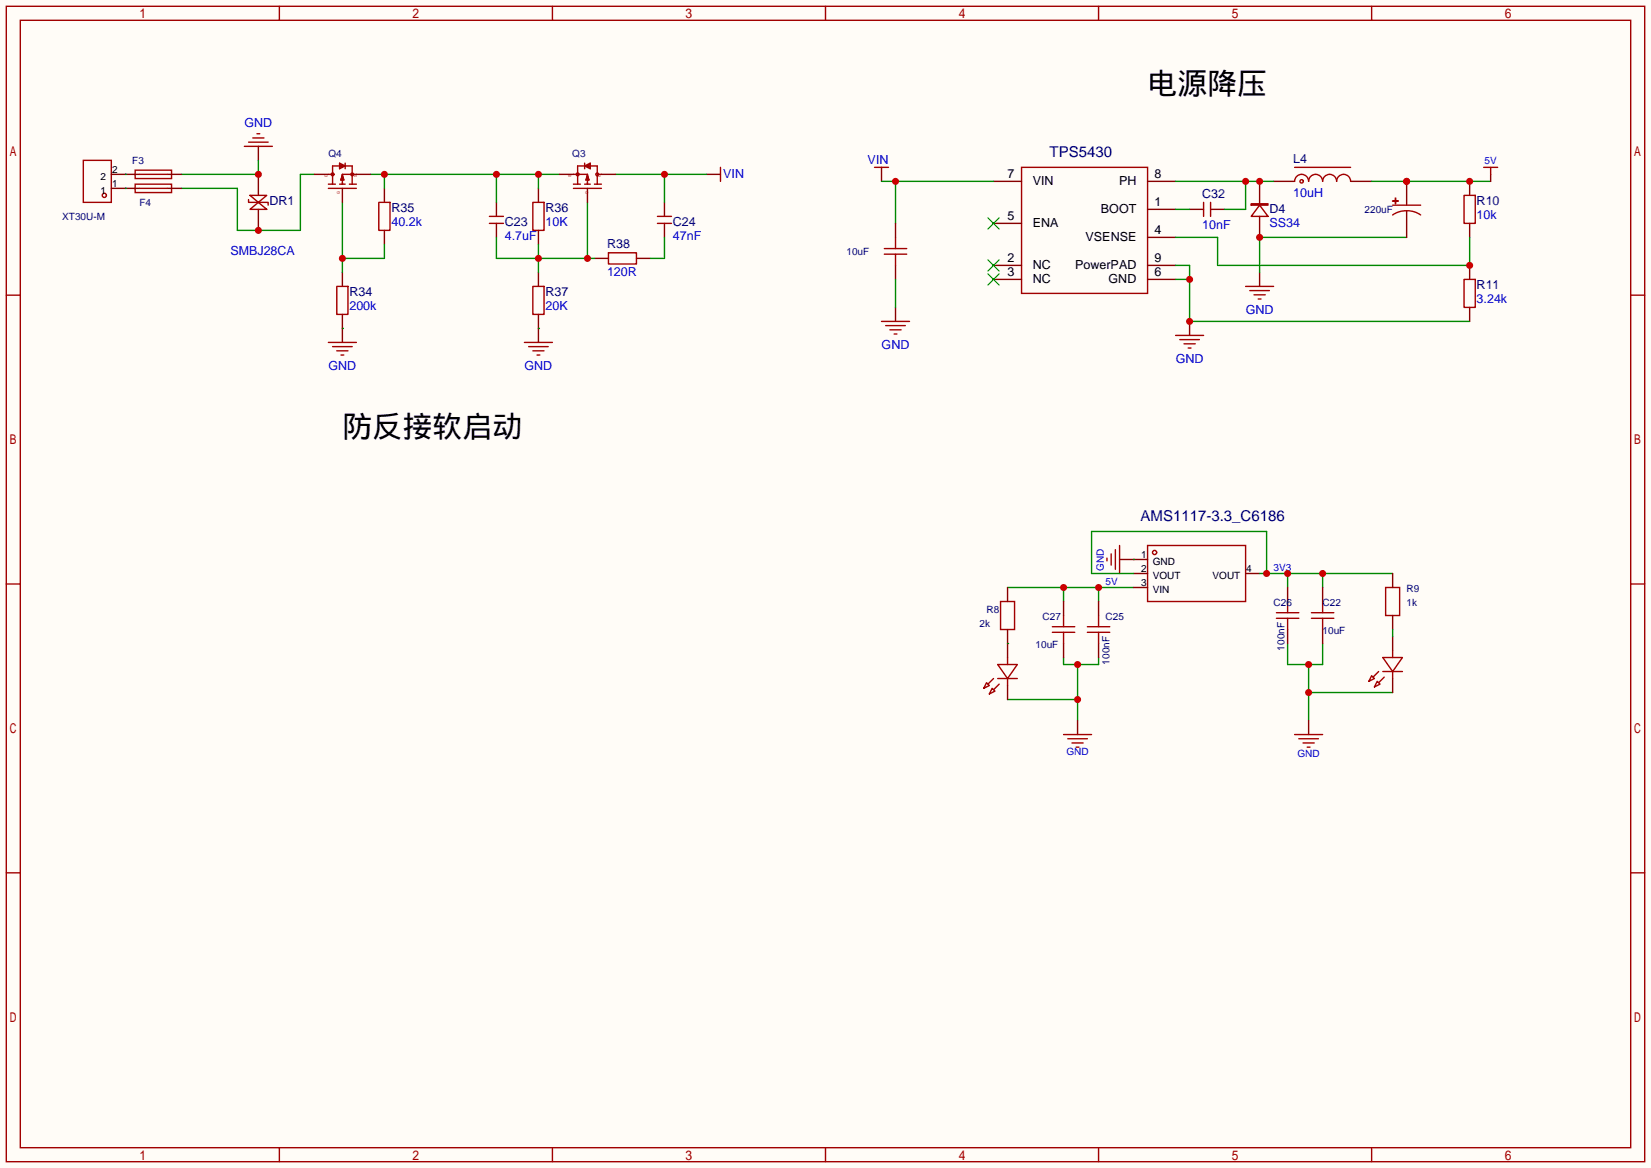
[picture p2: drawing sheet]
<svg xmlns="http://www.w3.org/2000/svg" width="299mm" height="212mm" viewBox="0 0 299 212" stroke-linecap="round" stroke-linejoin="round" font-family="sans-serif">
<path d="M0 0h299.5v211.8h-299.5z" fill="#fffcf7"/>
<g fill="none" stroke="#a10000" stroke-width=".25">
<path d="M1.1 1.1h297.2v209.6h-297.2zM3.7 3.7h292.1v204.5h-292.1zM50.7 1.1v2.6M100.2 1.1v2.6M149.7 1.1v2.6M199.3 1.1v2.6M248.8 1.1v2.6M44.3 26.5h5.1M45.1 36.2v.5h3.5v.5M45.1 25.8h3.5M45.3 38l1.6-1.3 1.5 1.3zM45.3 35.4h3.1l-1.5 1.3z"/>
<path d="M45.8 25h2.1M46.6 24.3h.5M130.7 30.4v2.5M158.6 30.4h2.6M1.1 53.5h2.6M159.9 58.3h5.1M160.7 59.1h3.5M161.4 59.8h2M225.9 51.9h5.1M226.7 52.7h3.6M227.5 53.5h2M228.2 54.2h.5"/>
<path d="M295.8 53.5h2.5M59.6 62.1h5M60.3 62.9h3.6M61.1 63.6h2M61.8 64.4h.6M95.1 62.1h5.1M95.9 62.9h3.5M96.6 63.6h2.1M97.4 64.4h.5M162.2 60.6h.5M213.2 60.8h5.1M214 61.6h3.6"/>
<path d="M214.8 62.4h2M215.5 63.1h.5M1.1 105.9h2.6M295.8 105.9h2.5M1.1 158.3h2.6M295.8 158.3h2.5M50.7 208.2v2.5M100.2 208.2v2.5M149.7 208.2v2.5M199.3 208.2v2.5M248.8 208.2v2.5"/>
</g>
<path d="M46.9 26.5v2.6M46.9 31.6v3.8M46.9 38v3.8M128.1 31.6h2.6M159.9 30.4v2.5M62.1 59.6v2.5M97.7 59.6v2.5M162.4 55.8v2.5M215.8 58.3v2.5M228.5 49.4v2.5" fill="none" stroke="#870000" stroke-width=".25"/>
<path d="M182.8 106.6h22.8M192.9 106.6v2.5M199.3 106.6v2.5" fill="none" stroke="#008700" stroke-width=".25"/>
<g fill="#c00">
<circle cx="199.3" cy="106.6" r=".63"/>
<circle cx="192.9" cy="106.6" r=".63"/>
</g>
<path d="M69.7 34.2v2.5M62.1 49.4v2.5M62.1 57v2.6M69.7 41.8v2.5M203.1 101.5h5.1M205.6 104h2.6M205.6 106.6h2.6M225.9 104h2.6" fill="none" stroke="#870000" stroke-width=".25"/>
<g fill="none" stroke="#a10000" stroke-width=".25">
<path d="M68.7 36.7h2v5.1h-2zM61.1 51.9h2v5.1h-2zM202.3 99.7v3.6M203.1 98.9v5.1M208.2 98.9h17.7v10.2h-17.7zM200.8 101.2v.5M201.5 100.5v2"/>
<circle cx="209.4" cy="100.2" r=".38"/>
</g>
<path d="M192.9 119.3v1.2h6.4v-1.2M205.6 101.5h.1M182.8 126.9h12.7M195.5 120.5v10.2" fill="none" stroke="#008700" stroke-width=".25"/>
<g fill="#c00">
<circle cx="195.5" cy="126.9" r=".63"/>
<circle cx="195.5" cy="120.5" r=".63"/>
</g>
<path d="M205.6 104h-7.6v-7.6h31.7v7.6M228.5 104h24.1M233.6 104v2.6M239.9 104v2.6" fill="none" stroke="#008700" stroke-width=".25"/>
<g fill="#c00">
<circle cx="233.6" cy="104" r=".63"/>
<circle cx="239.9" cy="104" r=".63"/>
<circle cx="229.7" cy="104" r=".63"/>
</g>
<path d="M233.6 116.7v3.8h6.3v-3.8M237.4 120.5v10.2M237.4 125.6h15.2" fill="none" stroke="#008700" stroke-width=".25"/>
<g fill="#c00">
<circle cx="237.4" cy="125.6" r=".63"/>
<circle cx="237.4" cy="120.5" r=".63"/>
</g>
<g fill="none" stroke="#870000" stroke-width=".25">
<path d="M90 36.7v2.5M97.7 34.2v2.5M120.5 36.7v2.5M180.2 32.9h5.1M208.2 32.9h5M208.2 38h5M215.8 38h2.5M219.6 38h2.5M228.5 32.9v4.1M228.5 39.2v3.9M231 32.9h3.8M245 32.9h3.8"/>
<path d="M266.6 32.9v2.5M90 40.5v2.6M97.7 41.8v2.5M97.7 49.4v2.5M97.7 57v2.6M107.8 46.9h2.6M115.4 46.9h2.6M120.5 40.5v2.6M180.2 40.5h5.1M180.2 48.1h5.1M180.2 50.7h5.1M208.2 43.1h5"/>
<path d="M208.2 48.1h5M208.2 50.7h5M266.6 40.5v2.6M266.6 48.1v2.6M266.6 55.8v2.5M195.5 130.7v2.5M237.4 130.7v2.5"/>
</g>
<g fill="none" stroke="#a10000" stroke-width=".25">
<path d="M88.8 39.2h2.5M96.6 36.7h2.1v5.1h-2.1zM119.3 39.2h2.5M185.3 30.4h22.9v22.8h-22.9zM218.3 36.7v2.5M219.6 36.7v2.5M226.9 37h3.1v.2h-3.1zM228.5 37.2l1.5 2h-3.1zM234.8 32.9a1.27 1.27 0 0 1 1.3-1.3 1.27 1.27 0 0 1 1.3 1.3 1.27 1.27 0 0 1 1.2-1.3 1.27 1.27 0 0 1 1.3 1.3 1.27 1.27 0 0 1 1.3-1.3 1.27 1.27 0 0 1 1.2 1.3 1.27 1.27 0 0 1 1.3-1.3 1.27 1.27 0 0 1 1.3 1.3M234.8 30.4h10.2M236.4 32.8a.31 .31 0 0 0-.5-.1 .31 .31 0 0 0 .1 .5 .31 .31 0 0 0 .4-.3M265.6 35.4h2v5.1h-2z"/>
<path d="M88.8 40.5h2.5M96.6 51.9h2.1v5.1h-2.1zM110.4 45.8h5v2.1h-5zM119.3 40.5h2.5M265.6 50.7h2v5.1h-2zM192.9 133.2h5.1M193.7 134h3.5M194.4 134.7h2.1M195.2 135.5h.5M234.8 133.2h5.1M235.6 134h3.5M236.3 134.7h2.1"/>
<path d="M237.1 135.5h.5"/>
</g>
<path d="M179.2 39.5l2 2M181.2 39.5l-2 2M179.2 47.1l2 2M179.2 49.7l2 2M181.2 47.1l-2 2M181.2 49.7l-2 2" fill="none" stroke="#3c3" stroke-width=".25"/>
<path d="M46.9 29.1v2.5h-14" fill="none" stroke="#008700" stroke-width=".25"/>
<circle cx="46.9" cy="31.6" r=".63" fill="#c00"/>
<path d="M159.9 32.9h20.3M162.4 32.9v7.6" fill="none" stroke="#008700" stroke-width=".25"/>
<circle cx="162.4" cy="32.9" r=".63" fill="#c00"/>
<path d="M248.8 32.9h21.6" fill="none" stroke="#008700" stroke-width=".25"/>
<g fill="#c00">
<circle cx="266.6" cy="32.9" r=".63"/>
<circle cx="255.1" cy="32.9" r=".63"/>
</g>
<path d="M111.6 31.6h16.5M120.5 31.6v5.1" fill="none" stroke="#008700" stroke-width=".25"/>
<circle cx="120.5" cy="31.6" r=".63" fill="#c00"/>
<path d="M57 31.6h-2.5v10.2h-11.4v-7.6h-10.2" fill="none" stroke="#008700" stroke-width=".25"/>
<circle cx="46.9" cy="41.8" r=".63" fill="#c00"/>
<path d="M62.1 36.7v12.7M69.7 44.3v2.6h-7.6" fill="none" stroke="#008700" stroke-width=".25"/>
<circle cx="62.1" cy="46.9" r=".63" fill="#c00"/>
<path d="M67.2 31.6h34.3M69.7 31.6v2.6M90 31.6v5.1M97.7 31.6v2.6" fill="none" stroke="#008700" stroke-width=".25"/>
<g fill="#c00">
<circle cx="97.7" cy="31.6" r=".63"/>
<circle cx="90" cy="31.6" r=".63"/>
<circle cx="69.7" cy="31.6" r=".63"/>
</g>
<path d="M213.2 38h2.6M213.2 32.9h17.8M225.9 32.9v5.1h-3.8" fill="none" stroke="#008700" stroke-width=".25"/>
<g fill="#c00">
<circle cx="228.5" cy="32.9" r=".63"/>
<circle cx="225.9" cy="32.9" r=".63"/>
</g>
<path d="M213.2 43.1h7.7v5h45.7v-5" fill="none" stroke="#008700" stroke-width=".25"/>
<circle cx="266.6" cy="48.1" r=".63" fill="#c00"/>
<path d="M213.2 48.1h2.6v10.2h50.8M213.2 50.7h2.6" fill="none" stroke="#008700" stroke-width=".25"/>
<g fill="#c00">
<circle cx="215.8" cy="58.3" r=".63"/>
<circle cx="215.8" cy="50.7" r=".63"/>
</g>
<path d="M255.1 43.1h-26.6v6.3" fill="none" stroke="#008700" stroke-width=".25"/>
<circle cx="228.5" cy="43.1" r=".63" fill="#c00"/>
<path d="M106.6 36.7v10.2M90 43.1v3.8h17.8M97.7 44.3v5.1M120.5 43.1v3.8h-2.5" fill="none" stroke="#008700" stroke-width=".25"/>
<g fill="#c00">
<circle cx="97.7" cy="46.9" r=".63"/>
<circle cx="106.6" cy="46.9" r=".63"/>
</g>
<path d="M22.7 31.6h.1M22.7 34.2h.1M62.1 59.6h.1M97.7 59.6h.1" fill="none" stroke="#008700" stroke-width=".25"/>
<g fill="none" stroke="#a10000" stroke-width=".25">
<path d="M15.1 29.1h5.1v7.6h-5.1zM24.5 30.9h6.6v1.5h-6.6zM24.5 33.4h6.6v1.5h-6.6zM25.3 31.6h5.1M25.3 34.2h5.1M59.6 31.6h.7M59.6 33.4h1.2M59.6 34.2h5M60.3 33.4v-3.3h3.6v3.3M61.6 33.4h1M61.6 29.6l1 .5-1 .5zM61.6 29.8l.5 .3"/>
<path d="M61.8 32.6h.6M61.8 29.8l.3 .3M62.1 31.6h2.5M62.1 31.9v1.5M62.1 31.6l-.3 1M62.1 31.6l.3 1M62.1 31.9l.3 .7M62.1 31.9l-.3 .7M62.1 32.1l-.3 .5M62.1 30.1l-.5 .3M62.1 30.1l-.3 .3M62.6 29.6v1"/>
<path d="M63.4 33.4h1.2M104 31.6h2.6M104 33.4h1.3M104 34.2h5.1M104.8 33.4v-3.3h3.5v3.3M106 33.4h1.1M106 30.1l1.1-.5v1zM106 29.6v1M106.3 32.6h.5M106.6 31.9v1.5M106.6 31.6l.2 1M106.6 31.6l-.3 1"/>
<path d="M106.6 31.9l-.3 .7M106.6 31.9l.2 .7M106.6 32.1l.2 .5M106.6 30.1l.5 .3M106.6 30.1l.2 .3M106.8 29.8l-.2 .3M107.1 29.8l-.5 .3M107.8 33.4h1.3M108.3 31.6h.8M190.9 114.7h4M190.9 113.7h4M192.9 111.6v2.1"/>
<path d="M192.9 114.7v2M197.2 114.7h4.1M197.2 113.7h4.1M199.3 111.6v2.1M199.3 114.7v2M231.5 112.1h4.1M231.5 111.1h4.1M233.6 109.1v2M233.6 112.1v2.1M237.9 112.1h4M237.9 111.1h4M239.9 109.1v2"/>
<path d="M239.9 112.1v2.1"/>
<circle cx="18.9" cy="35.4" r=".38"/>
<circle cx="60.3" cy="31.6" r=".25"/>
<circle cx="63.9" cy="31.6" r=".25"/>
<circle cx="104.8" cy="31.6" r=".25"/>
<circle cx="108.3" cy="31.6" r=".25"/>
</g>
<g fill="none" stroke="#870000" stroke-width=".25">
<path d="M20.2 31.6h5.1M20.2 34.2h5.1M30.4 31.6h2.5M30.4 34.2h2.5M57 31.6h2.6M62.1 34.2v2.5M64.6 31.6h2.6M101.5 31.6h2.5M106.6 34.2v2.5M109.1 31.6h2.5M255.1 32.9v4.3M192.9 109.1v2.5"/>
<path d="M192.9 116.7v2.6M199.3 109.1v2.5M199.3 116.7v2.6M233.6 106.6v2.5M233.6 114.2v2.5M239.9 106.6v2.5M239.9 114.2v2.5"/>
</g>
<circle cx="255.1" cy="32.9" r=".63" fill="#c00"/>
<path d="M255.1 38.2v4.9M270.4 31.6v1.3M162.4 40.5v2.6M162.4 48.1v2.6M182.8 106.6v2.5M182.8 114.2v5.1M252.6 104v2.6M252.6 111.6v2.6M252.6 115.4v2.6M182.8 124.3v2.6M252.6 123.1v2.5" fill="none" stroke="#870000" stroke-width=".25"/>
<g fill="none" stroke="#a10000" stroke-width=".25">
<path d="M252.6 36.4l1 .1zM252.6 39a4.6 4.6 0 0 1 5.1 0M252.6 37.2h5.1M253.1 35.9v1.1zM269.1 30.4h2.6M270.4 30.4v1.2M160.4 46.1h4.1M160.4 45.1h4.1M162.4 43.1v2M162.4 46.1v2M181.5 109.1h2.5v5.1h-2.5zM182.8 119.3v1.2"/>
<path d="M250.8 119.3h3.6l-1.8 2.5zM251.3 106.6h2.6v5h-2.6zM252.6 118v1.3M178.9 123.8l.6 .5-1.1 .5zM180 124.8l.5 .5-1 .6zM180.2 123.1l-1 1M181 120.5h3.5l-1.7 2.6zM181 123.1h3.5M181.2 124.1l-1 1M182.8 123.1v1.2M248.8 122.6l.5 .5-1 .5zM249.8 123.6l.5 .5-1 .5z"/>
<path d="M250.1 121.8l-1.1 1M250.8 121.8h3.6M251.1 122.8l-1 1M252.6 121.8v1.3"/>
</g>
<path d="M162.4 50.7v5.1M182.8 116.7h.1M252.6 114.2v1.2" fill="none" stroke="#008700" stroke-width=".25"/>
<g font-size="5.4">
<text x="208.2" y="17.1">电源降压</text>
<text x="62.1" y="79.3">防反接软启动</text>
</g>
<g font-size="2.7" fill="#000080">
<text x="190.4" y="28.5">TPS5430</text>
<text x="206.9" y="94.6">AMS1117-3.3_C6186</text>
</g>
<g font-size="2.3" fill="#00f">
<text x="44.3" y="23">GND</text>
<text x="157.4" y="29.8">VIN</text>
<text x="131.2" y="32.3">VIN</text>
<text x="234.6" y="35.7">10uH</text>
<text x="71" y="41">40.2k</text>
<text x="98.9" y="41">10K</text>
<text x="218.1" y="41.5">10nF</text>
<text x="230.3" y="41.2">SS34</text>
<text x="267.8" y="39.7">10k</text>
<text x="41.8" y="46.3">SMBJ28CA</text>
<text x="91.6" y="43.5">4.7uF</text>
<text x="122" y="43.5">47nF</text>
<text x="110.1" y="50.1">120R</text>
<text x="63.4" y="56.2">200k</text>
<text x="98.9" y="56.2">20K</text>
<text x="226" y="57">GND</text>
<text x="267.8" y="55">3.24k</text>
<text x="159.9" y="63.3">GND</text>
<text x="213.3" y="65.9">GND</text>
<text x="59.6" y="67.1">GND</text>
<text x="95.1" y="67.1">GND</text>
</g>
<g font-size="2.3" fill="#000080">
<text x="234.6" y="29.6">L4</text>
<text x="218.1" y="35.9">C32</text>
<text x="48.9" y="37.2">DR1</text>
<text x="71" y="38.4">R35</text>
<text x="91.6" y="41">C23</text>
<text x="98.9" y="38.4">R36</text>
<text x="122" y="41">C24</text>
<text x="230.3" y="38.7">D4</text>
<text x="267.8" y="37.2">R10</text>
<text x="110.1" y="45">R38</text>
<text x="63.4" y="53.7">R34</text>
<text x="98.9" y="53.7">R37</text>
<text x="267.8" y="52.4">R11</text>
</g>
<g font-size="2.3">
<text x="182.8" y="32.3">7</text>
<text x="187.3" y="33.6">VIN</text>
<text x="203" y="33.6">PH</text>
<text x="209.4" y="32.3">8</text>
<text x="182.8" y="40">5</text>
<text x="187.3" y="41.2">ENA</text>
<text x="199.7" y="38.7">BOOT</text>
<text x="209.4" y="37.4">1</text>
<text x="182.8" y="47.6">2</text>
<text x="196.9" y="43.8">VSENSE</text>
<text x="209.4" y="42.5">4</text>
<text x="209.4" y="47.6">9</text>
<text x="182.8" y="50.1">3</text>
<text x="187.3" y="48.9">NC</text>
<text x="187.3" y="51.4">NC</text>
<text x="195" y="48.9">PowerPAD</text>
<text x="201.1" y="51.4">GND</text>
<text x="209.4" y="50.1">6</text>
</g>
<g font-size="1.8" fill="#000080">
<text x="24" y="29.8">F3</text>
<text x="59.6" y="28.5">Q4</text>
<text x="103.8" y="28.5">Q3</text>
<text x="11.3" y="40">XT30U-M</text>
<text x="25.3" y="37.4">F4</text>
<text x="247.5" y="38.7">220uF</text>
<text x="153.5" y="46.3">10uF</text>
<text x="255.1" y="107.3">R9</text>
<text x="177.7" y="113.6">2k</text>
<text x="178.9" y="111.1">R8</text>
<text x="189.1" y="112.4">C27</text>
<text x="200.5" y="112.4">C25</text>
<text x="231" y="109.8">C26</text>
<text x="239.9" y="109.8">C22</text>
<text x="255.1" y="109.8">1k</text>
<text x="187.8" y="117.4">10uF</text>
<text x="233" y="118" transform="rotate(-90 233 118)">100nF</text>
<text x="239.9" y="114.9">10uF</text>
<text x="201.3" y="120.5" transform="rotate(-90 201.3 120.5)">100nF</text>
</g>
<g font-size="1.8" fill="#00f">
<text x="269.3" y="29.8">5V</text>
<text x="200.2" y="103.5" transform="rotate(-90 200.2 103.5)">GND</text>
<text x="200.5" y="106">5V</text>
<text x="231" y="103.5">3V3</text>
<text x="193.4" y="137">GND</text>
<text x="235.3" y="137.3">GND</text>
</g>
<g font-size="1.8">
<text x="18.2" y="35.1">1</text>
<text x="18.2" y="32.6">2</text>
<text x="20.3" y="33.9">1</text>
<text x="20.3" y="31.3">2</text>
<text x="207" y="101.2">1</text>
<text x="207" y="103.7">2</text>
<text x="207" y="106.2">3</text>
<text x="209.1" y="102.4">GND</text>
<text x="209.1" y="105">VOUT</text>
<text x="209.1" y="107.5">VIN</text>
<text x="220" y="105">VOUT</text>
<text x="226.1" y="103.7">4</text>
</g>
<g font-size=".7" fill="#a00000">
<text x="59.4" y="32.1" transform="rotate(-90 59.4 32.1)">D</text>
<text x="61.7" y="35.2" transform="rotate(-90 61.7 35.2)">G</text>
<text x="64.7" y="32.1" transform="rotate(-90 64.7 32.1)">S</text>
<text x="103.6" y="32.1" transform="rotate(-90 103.6 32.1)">S</text>
<text x="106.7" y="35.2" transform="rotate(-90 106.7 35.2)">G</text>
<text x="108.9" y="32.1" transform="rotate(-90 108.9 32.1)">D</text>
</g>
</svg>
